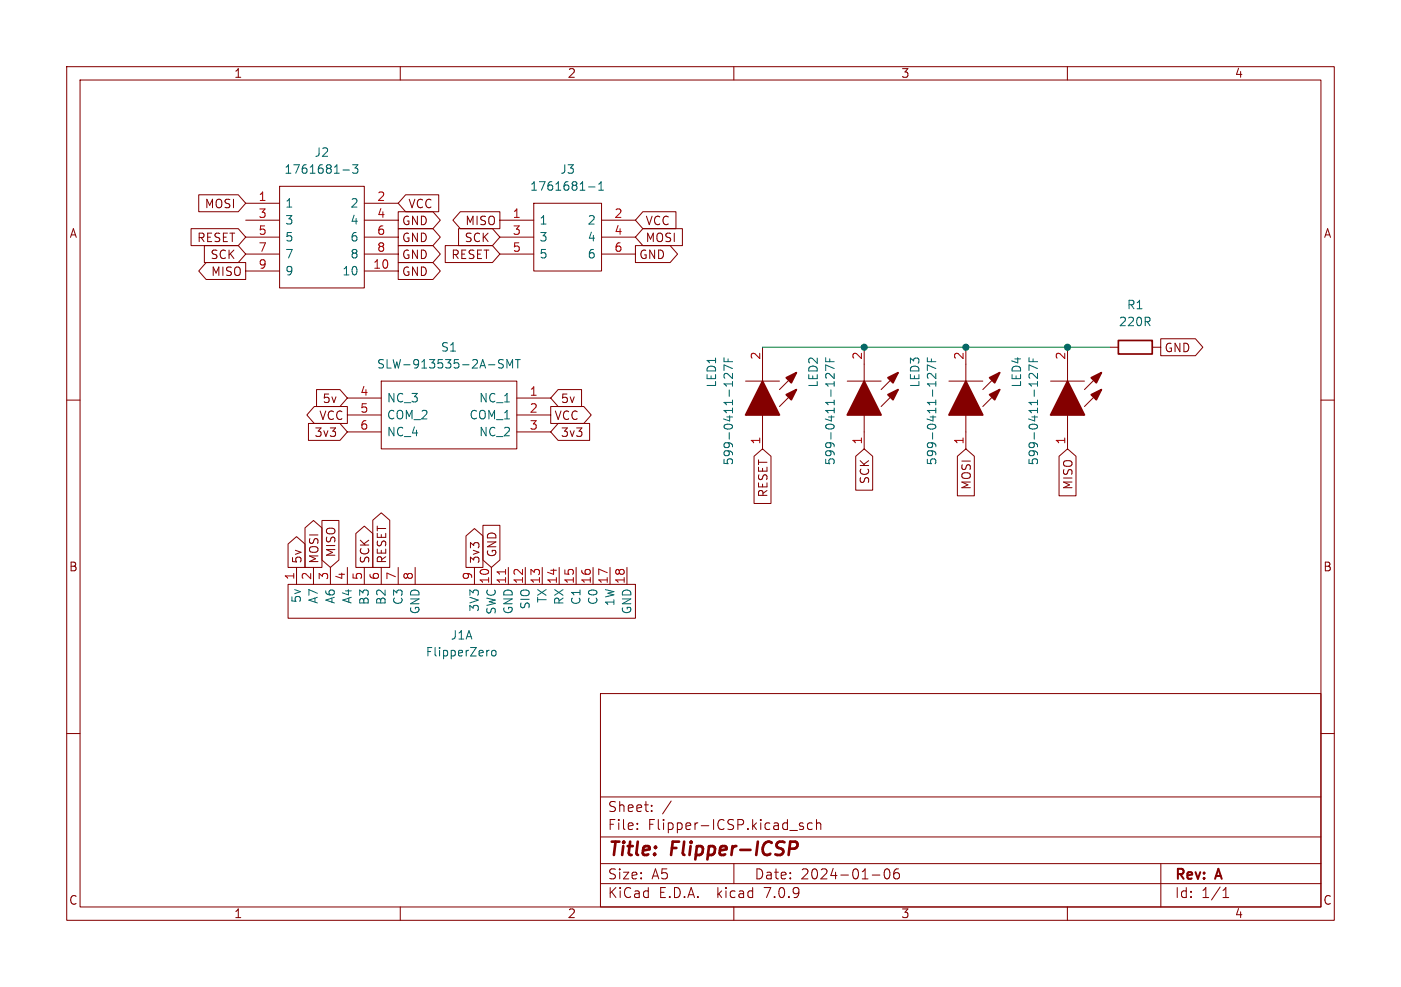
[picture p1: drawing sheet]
<svg xmlns="http://www.w3.org/2000/svg" width="210mm" height="148mm" viewBox="0 0 210 148" stroke-linecap="round" stroke-linejoin="round" font-family="sans-serif">
<g fill="none" stroke="#840000" stroke-width=".15">
<path d="M10 10h190v128h-190zM12 12h186v124h-186zM60 10v2M110 10v2M160 10v2M28.6 34.3h7.1l1.1 1.3-1.1 1.2h-7.1zM29.8 29.2h5.9l1.1 1.3-1.1 1.3h-5.9zM30.6 36.8h5.1l1.1 1.3-1.1 1.3h-5.1zM30.9 39.4h5.9v2.5h-5.9l-1.1-1.3zM36.8 30.5h5.1M36.8 33h5.1M36.8 35.6h5.1"/>
<path d="M36.8 38.1h5.1M41.9 27.9h12.7v15.3h-12.7zM54.6 30.5h5.1M54.6 33h5.1M54.6 35.6h5.1M54.6 38.1h5.1M59.7 34.3h5.2l1.1 1.3-1.1 1.2h-5.2zM59.7 39.4h5.2l1.1 1.2-1.1 1.3h-5.2zM59.7 36.8h5.2l1.1 1.3-1.1 1.3h-5.2zM59.7 31.7h5.2l1.1 1.3-1.1 1.3h-5.2zM60.8 29.2h5v2.6h-5l-1.1-1.3zM66.7 36.8h7.1l1.1 1.3-1.1 1.3h-7.1z"/>
<path d="M68.7 34.3h5.1l1.1 1.3-1.1 1.2h-5.1zM69 31.7h5.9v2.6h-5.9l-1.1-1.3zM74.9 33h5.1M74.9 35.6h5.1M74.9 38.1h5.1M80 30.5h10.2v10.1h-10.2zM90.2 33h5M90.2 35.6h5M90.2 38.1h5M95.2 36.8h5.3l1.1 1.3-1.1 1.3h-5.3zM96.4 31.7h4.9v2.6h-4.9l-1.2-1.3zM96.4 34.3h5.9v2.5h-5.9l-1.2-1.2z"/>
<path d="M10 60h2M36.8 40.6h5.1M47.4 58.4h3.6l1.1 1.3-1.1 1.3h-3.6zM52.1 59.7h5M54.6 40.6h5.1M57.1 57.2h20.4v10.1h-20.4zM77.5 59.7h5M83.7 58.4h3.5v2.6h-3.5l-1.2-1.3zM111.8 57.2h5M114.3 52.1v5.1M119.4 55.9l-2.6 2.5M119.4 58.4l-2.6 2.6"/>
<path d="M127 57.2h5.1M129.5 52.1v5.1M134.6 55.9l-2.5 2.5M134.6 58.4l-2.5 2.6M142.2 57.2h5.1M144.8 52.1v5.1M149.9 55.9l-2.6 2.5M149.9 58.4l-2.6 2.6M157.5 57.2h5.1M160 52.1v5.1M165.1 55.9l-2.5 2.5M165.1 58.4l-2.5 2.6"/>
<path d="M166.4 52.1h1.2M172.7 52.1h1.3M174 50.8h5.2l1.1 1.3-1.1 1.2h-5.2zM198 60h2M45.7 79.2l1.3-1.2 1.3 1.2v5.9h-2.6zM46.2 63.5h4.8l1.1 1.3-1.1 1.2h-4.8zM47.1 61h5v2.5h-5l-1.1-1.3zM48.3 78h2.5v6l-1.3 1.1-1.2-1.1zM52.1 62.2h5M52.1 64.8h5M55.9 78l1.2-1.1 1.3 1.1v7.1h-2.5zM72.4 78.8h2.5v5.2l-1.2 1.1-1.3-1.1z"/>
<path d="M77.5 62.2h5M77.5 64.8h5M82.5 61h5l1.1 1.2-1.1 1.3h-5zM83.7 63.5h4.7v2.5h-4.7l-1.2-1.2zM113 68.4l1.3-1.1 1.3 1.1v7.1h-2.6zM114.3 62.2v5.1M128.3 68.4l1.2-1.1 1.3 1.1v5.1h-2.5zM129.5 62.2v5.1M143.5 68.4l1.3-1.1 1.3 1.1v6h-2.6zM144.8 62.2v5.1M158.7 68.4l1.3-1.1 1.3 1.1v6h-2.6zM160 62.2v5.1"/>
<path d="M43.2 81.6l1.2-1.1 1.3 1.1v3.5h-2.5zM43.2 87.6h52v5.1h-52zM44.4 85.1v2.5M47 85.1v2.5M49.5 85.1v2.5M52.1 85.1v2.5M53.3 80l1.3-1.1 1.3 1.1v5.1h-2.6zM54.6 85.1v2.5M57.1 85.1v2.5M59.7 85.1v2.5M62.2 85.1v2.5M69.8 80.4l1.3-1.1 1.3 1.1v4.7h-2.6z"/>
<path d="M71.1 85.1v2.5M73.7 85.1v2.5M76.2 85.1v2.5M78.7 85.1v2.5M81.3 85.1v2.5M83.8 85.1v2.5M86.4 85.1v2.5M88.9 85.1v2.5M91.4 85.1v2.5M94 85.1v2.5M10 110h2M90 104h108v32h-108z"/>
<path d="M90 119.5h108M198 110h2M60 136v2M90 132.5h108M90 129.5h108M90 125.5h108M95.5 124.2v.2M95.5 123.5v.1M97.7 121.5v.2M97.7 120.8v.1M100.6 120.1l-1.3 1.9M110 136v2"/>
<path d="M110 129.5v3M118.4 124.5h1.1M120.4 123.5l-.4-.1-.2 .2 .1 .2 .5 .2v.3h-.6M121.8 123.5l-.5-.1-.3 .3v.4l.2 .2h.6M122.4 123.5a.37 .37 0 0 1 .6 .1v.8M122.4 122.9v1.5M130.8 131.2h1.1M132.7 130.4l.3-.1a.94 .94 0 0 1 0 1.5h-.1a.91 .91 0 0 1-.2-1.4zM134.7 130.3a.59 .59 0 0 0-.7 .6v.6l.1 .2 .4 .1 .3-.2v-.5l-.1-.2h-.4l-.3 .2M160 136v2M174 129.5v6.5M183.3 134.6h.9"/>
<path d="M183.3 133.5l.5-.4v1.5"/>
</g>
<path d="M118.5 126.2h.7l.2 .1a.58 .58 0 0 1-.3 1h-.8" fill="none" stroke="#840000" stroke-width=".4"/>
<g fill="none" stroke="#006464" stroke-width=".15">
<path d="M51.4 25.5h1M52.9 24.7h.7l-.4 .5 .4 .1v.6l-.2 .1h-.4l-.1-.1M88.2 28h1M89.7 28.5h.8M89.7 27.6l.4-.4v1.3M75.4 54l-.4-.1-.2 .1v.4l.5 .2 .1 .3-.2 .3-.5-.1M76 55.2v-1.3l.4 .9 .4-.9v1.3M77.3 53.9h.7M77.6 53.9v1.3M108.5 53.6v.6h1.3M109.1 53.8v.4M109.8 56v.8l-.9-.8-.2 .1-.2 .1 .2 .5"/>
<path d="M109.8 57.2v.7M109.8 55.3l-1.3-.6v.9M123.8 53.6v.6h1.2M124.4 53.8v.4M125 56v.8l-.9-.8-.2 .1-.1 .1 .1 .5M125 57.2v.7M125 55.3l-1.2-.6v.9M139 53.6v.6h1.3M139.6 53.8v.4M140.3 56v.8l-.9-.8-.3 .1-.1 .1 .1 .5M140.3 57.2v.7M140.3 55.3l-1.3-.6v.9"/>
<path d="M154.2 53.6v.6h1.3M154.9 53.8v.4M155.5 56v.8l-.9-.8-.2 .1-.2 .1 .2 .5M155.5 57.2v.7M155.5 55.3l-1.3-.6v.9M73.8 97.6l.1-.1 .4 .1 .1 .5-.2 .2-.3 .1-.1-.2z"/>
</g>
<path d="M75.8 85.4v.7" fill="none" stroke="#a90000" stroke-width=".15"/>
<g fill="#840000" stroke="#840000" stroke-width=".25">
<path d="M114.3 57.2l2.5 5h-5z"/>
<path d="M117.9 56.6l1.5-.7-.8 1.5z"/>
<path d="M117.9 59.2l1.5-.8-.8 1.5z"/>
<path d="M129.5 57.2l2.6 5h-5.1z"/>
<path d="M133.1 56.6l1.5-.7-.7 1.5z"/>
<path d="M133.1 59.2l1.5-.8-.7 1.5z"/>
<path d="M160 57.2l2.6 5h-5.1z"/>
<path d="M163.6 56.6l1.5-.7-.8 1.5z"/>
<path d="M163.6 59.2l1.5-.8-.8 1.5z"/>
<path d="M144.8 57.2l2.5 5h-5.1z"/>
<path d="M148.3 56.6l1.6-.7-.8 1.5z"/>
<path d="M148.3 59.2l1.6-.8-.8 1.5z"/>
</g>
<path d="M167.6 51.1h5.1v2h-5.1z" fill="none" stroke="#840000" stroke-width=".25"/>
<path d="M114.3 52.1h52.1" fill="none" stroke="#009600" stroke-width=".15"/>
<g fill="#009600" stroke="#009600" stroke-width=".15">
<circle cx="129.5" cy="52.1" r=".46"/>
<circle cx="144.8" cy="52.1" r=".46"/>
<circle cx="160" cy="52.1" r=".46"/>
</g>
<g font-size="2.8" fill="#840000">
<text x="91" y="128.9">Title:</text>
<text x="100.7" y="128.9">Flipper-ICSP</text>
</g>
<g font-size="2.1" fill="#840000">
<text x="91" y="124.7">File:</text>
<text x="91" y="122">Sheet:</text>
<text x="97.1" y="124.7">Flipper-ICSP.kicad_sch</text>
<text x="91" y="134.9">KiCad</text>
<text x="91" y="132.1">Size:</text>
<text x="97.7" y="132.1">A5</text>
<text x="98.7" y="134.9">E.D.A.</text>
<text x="107.6" y="134.9">kicad</text>
<text x="113" y="132.1">Date:</text>
<text x="114.9" y="134.9">7.0.9</text>
<text x="120" y="132.1">2024-01-06</text>
<text x="176" y="132.3">Rev:</text>
<text x="176" y="134.9">Id:</text>
<text x="180.1" y="134.9">1/1</text>
<text x="182.4" y="132.3">A</text>
</g>
<g font-size="1.8" fill="#840000">
<text x="35" y="11.9">1</text>
<text x="85" y="11.9">2</text>
<text x="135" y="11.9">3</text>
<text x="185" y="11.9">4</text>
<text x="10.3" y="35.9">A</text>
<text x="30.6" y="31.4">MOSI</text>
<text x="60.2" y="34">GND</text>
<text x="61.1" y="31.4">VCC</text>
<text x="69.7" y="34">MISO</text>
<text x="96.7" y="34">VCC</text>
<text x="198.4" y="35.9">A</text>
<text x="29.5" y="36.5">RESET</text>
<text x="31.4" y="39.1">SCK</text>
<text x="31.6" y="41.6">MISO</text>
<text x="60.2" y="36.5">GND</text>
<text x="60.2" y="41.6">GND</text>
<text x="60.2" y="39.1">GND</text>
<text x="67.6" y="39.1">RESET</text>
<text x="69.5" y="36.5">SCK</text>
<text x="95.7" y="39.1">GND</text>
<text x="96.7" y="36.5">MOSI</text>
<text x="174.5" y="53">GND</text>
<text x="47.1" y="65.7">3v3</text>
<text x="47.8" y="63.2">VCC</text>
<text x="48.3" y="60.6">5v</text>
<text x="83" y="63.2">VCC</text>
<text x="84" y="60.6">5v</text>
<text x="84" y="65.7">3v3</text>
<text x="115.3" y="74.7" transform="rotate(-90 115.3 74.7)">RESET</text>
<text x="130.5" y="72.7" transform="rotate(-90 130.5 72.7)">SCK</text>
<text x="145.7" y="73.5" transform="rotate(-90 145.7 73.5)">MOSI</text>
<text x="161" y="73.5" transform="rotate(-90 161 73.5)">MISO</text>
<text x="50.5" y="83.7" transform="rotate(-90 50.5 83.7)">MISO</text>
<text x="74.6" y="83.7" transform="rotate(-90 74.6 83.7)">GND</text>
<text x="10.3" y="85.9">B</text>
<text x="45.4" y="84.6" transform="rotate(-90 45.4 84.6)">5v</text>
<text x="47.9" y="84.6" transform="rotate(-90 47.9 84.6)">MOSI</text>
<text x="55.6" y="84.6" transform="rotate(-90 55.6 84.6)">SCK</text>
<text x="58.1" y="84.6" transform="rotate(-90 58.1 84.6)">RESET</text>
<text x="72.1" y="84.6" transform="rotate(-90 72.1 84.6)">3v3</text>
<text x="198.3" y="85.9">B</text>
<text x="10.3" y="135.9">C</text>
<text x="35" y="137.9">1</text>
<text x="85" y="137.9">2</text>
<text x="135" y="137.9">3</text>
<text x="185" y="137.9">4</text>
<text x="198.3" y="135.9">C</text>
</g>
<g font-size="1.8" fill="#006464">
<text x="47.1" y="23.7">J2</text>
<text x="42.5" y="26.3">1761681-3</text>
<text x="79.4" y="28.8">1761681-1</text>
<text x="83.9" y="26.3">J3</text>
<text x="42.7" y="31.3">1</text>
<text x="42.7" y="33.9">3</text>
<text x="52.4" y="31.3">2</text>
<text x="52.4" y="33.9">4</text>
<text x="80.8" y="33.9">1</text>
<text x="88" y="33.9">2</text>
<text x="42.7" y="36.4">5</text>
<text x="42.7" y="39">7</text>
<text x="42.7" y="41.5">9</text>
<text x="51.2" y="41.5">10</text>
<text x="52.4" y="36.4">6</text>
<text x="52.4" y="39">8</text>
<text x="80.8" y="36.4">3</text>
<text x="80.8" y="39">5</text>
<text x="88" y="36.4">4</text>
<text x="88" y="39">6</text>
<text x="168.8" y="46.6">R1</text>
<text x="66" y="52.9">S1</text>
<text x="167.6" y="49.1">220R</text>
<text x="56.4" y="55.5">SLW-913535-2A-SMT</text>
<text x="107.5" y="58.2" transform="rotate(-90 107.5 58.2)">LED1</text>
<text x="122.8" y="58.2" transform="rotate(-90 122.8 58.2)">LED2</text>
<text x="138" y="58.2" transform="rotate(-90 138 58.2)">LED3</text>
<text x="153.3" y="58.2" transform="rotate(-90 153.3 58.2)">LED4</text>
<text x="57.9" y="60.6">NC_3</text>
<text x="57.9" y="63.1">COM_2</text>
<text x="57.9" y="65.6">NC_4</text>
<text x="70.3" y="63.1">COM_1</text>
<text x="71.7" y="60.6">NC_1</text>
<text x="71.7" y="65.6">NC_2</text>
<text x="110.1" y="69.9" transform="rotate(-90 110.1 69.9)">599-0411-127F</text>
<text x="125.3" y="69.9" transform="rotate(-90 125.3 69.9)">599-0411-127F</text>
<text x="140.6" y="69.9" transform="rotate(-90 140.6 69.9)">599-0411-127F</text>
<text x="155.8" y="69.9" transform="rotate(-90 155.8 69.9)">599-0411-127F</text>
<text x="45.3" y="90.5" transform="rotate(-90 45.3 90.5)">5v</text>
<text x="47.9" y="90.6" transform="rotate(-90 47.9 90.6)">A7</text>
<text x="50.4" y="90.6" transform="rotate(-90 50.4 90.6)">A6</text>
<text x="52.9" y="90.6" transform="rotate(-90 52.9 90.6)">A4</text>
<text x="55.5" y="90.8" transform="rotate(-90 55.5 90.8)">B3</text>
<text x="58" y="90.8" transform="rotate(-90 58 90.8)">B2</text>
<text x="60.6" y="90.8" transform="rotate(-90 60.6 90.8)">C3</text>
<text x="63.1" y="92.2" transform="rotate(-90 63.1 92.2)">GND</text>
<text x="72" y="91.8" transform="rotate(-90 72 91.8)">3V3</text>
<text x="74.5" y="92.3" transform="rotate(-90 74.5 92.3)">SWC</text>
<text x="77.1" y="92.2" transform="rotate(-90 77.1 92.2)">GND</text>
<text x="79.6" y="91.5" transform="rotate(-90 79.6 91.5)">SIO</text>
<text x="82.1" y="90.5" transform="rotate(-90 82.1 90.5)">TX</text>
<text x="84.7" y="90.8" transform="rotate(-90 84.7 90.8)">RX</text>
<text x="87.2" y="90.8" transform="rotate(-90 87.2 90.8)">C1</text>
<text x="89.8" y="90.8" transform="rotate(-90 89.8 90.8)">C0</text>
<text x="92.3" y="91" transform="rotate(-90 92.3 91)">1W</text>
<text x="94.8" y="92.2" transform="rotate(-90 94.8 92.2)">GND</text>
<text x="63.7" y="98.7">FlipperZero</text>
<text x="67.5" y="96.1">J1A</text>
</g>
<g font-size="1.8" fill="#a90000">
<text x="38.7" y="30.2">1</text>
<text x="38.7" y="32.8">3</text>
<text x="38.7" y="35.3">5</text>
<text x="56.4" y="30.2">2</text>
<text x="56.4" y="32.8">4</text>
<text x="56.4" y="35.3">6</text>
<text x="76.8" y="32.8">1</text>
<text x="76.8" y="35.3">3</text>
<text x="92" y="32.8">2</text>
<text x="92" y="35.3">4</text>
<text x="38.7" y="37.8">7</text>
<text x="38.7" y="40.4">9</text>
<text x="55.8" y="40.4">10</text>
<text x="56.4" y="37.8">8</text>
<text x="76.8" y="37.8">5</text>
<text x="92" y="37.8">6</text>
<text x="53.9" y="59.4">4</text>
<text x="79.3" y="59.4">1</text>
<text x="114" y="54" transform="rotate(-90 114 54)">2</text>
<text x="129.3" y="54" transform="rotate(-90 129.3 54)">2</text>
<text x="144.5" y="54" transform="rotate(-90 144.5 54)">2</text>
<text x="159.8" y="54" transform="rotate(-90 159.8 54)">2</text>
<text x="53.9" y="62">5</text>
<text x="53.9" y="64.5">6</text>
<text x="79.3" y="62">2</text>
<text x="79.3" y="64.5">3</text>
<text x="114" y="66.7" transform="rotate(-90 114 66.7)">1</text>
<text x="129.3" y="66.7" transform="rotate(-90 129.3 66.7)">1</text>
<text x="144.5" y="66.7" transform="rotate(-90 144.5 66.7)">1</text>
<text x="159.8" y="66.7" transform="rotate(-90 159.8 66.7)">1</text>
<text x="44.2" y="87.1" transform="rotate(-90 44.2 87.1)">1</text>
<text x="46.7" y="87.1" transform="rotate(-90 46.7 87.1)">2</text>
<text x="49.3" y="87.1" transform="rotate(-90 49.3 87.1)">3</text>
<text x="51.8" y="87.1" transform="rotate(-90 51.8 87.1)">4</text>
<text x="54.4" y="87.1" transform="rotate(-90 54.4 87.1)">5</text>
<text x="56.9" y="87.1" transform="rotate(-90 56.9 87.1)">6</text>
<text x="59.4" y="87.1" transform="rotate(-90 59.4 87.1)">7</text>
<text x="62" y="87.1" transform="rotate(-90 62 87.1)">8</text>
<text x="70.9" y="87.1" transform="rotate(-90 70.9 87.1)">9</text>
<text x="73.4" y="87.7" transform="rotate(-90 73.4 87.7)">10</text>
<text x="75.9" y="87.7" transform="rotate(-90 75.9 87.7)">11</text>
<text x="78.5" y="87.7" transform="rotate(-90 78.5 87.7)">12</text>
<text x="81" y="87.7" transform="rotate(-90 81 87.7)">13</text>
<text x="83.6" y="87.7" transform="rotate(-90 83.6 87.7)">14</text>
<text x="86.1" y="87.7" transform="rotate(-90 86.1 87.7)">15</text>
<text x="88.6" y="87.7" transform="rotate(-90 88.6 87.7)">16</text>
<text x="91.2" y="87.7" transform="rotate(-90 91.2 87.7)">17</text>
<text x="93.7" y="87.7" transform="rotate(-90 93.7 87.7)">18</text>
</g>
</svg>
